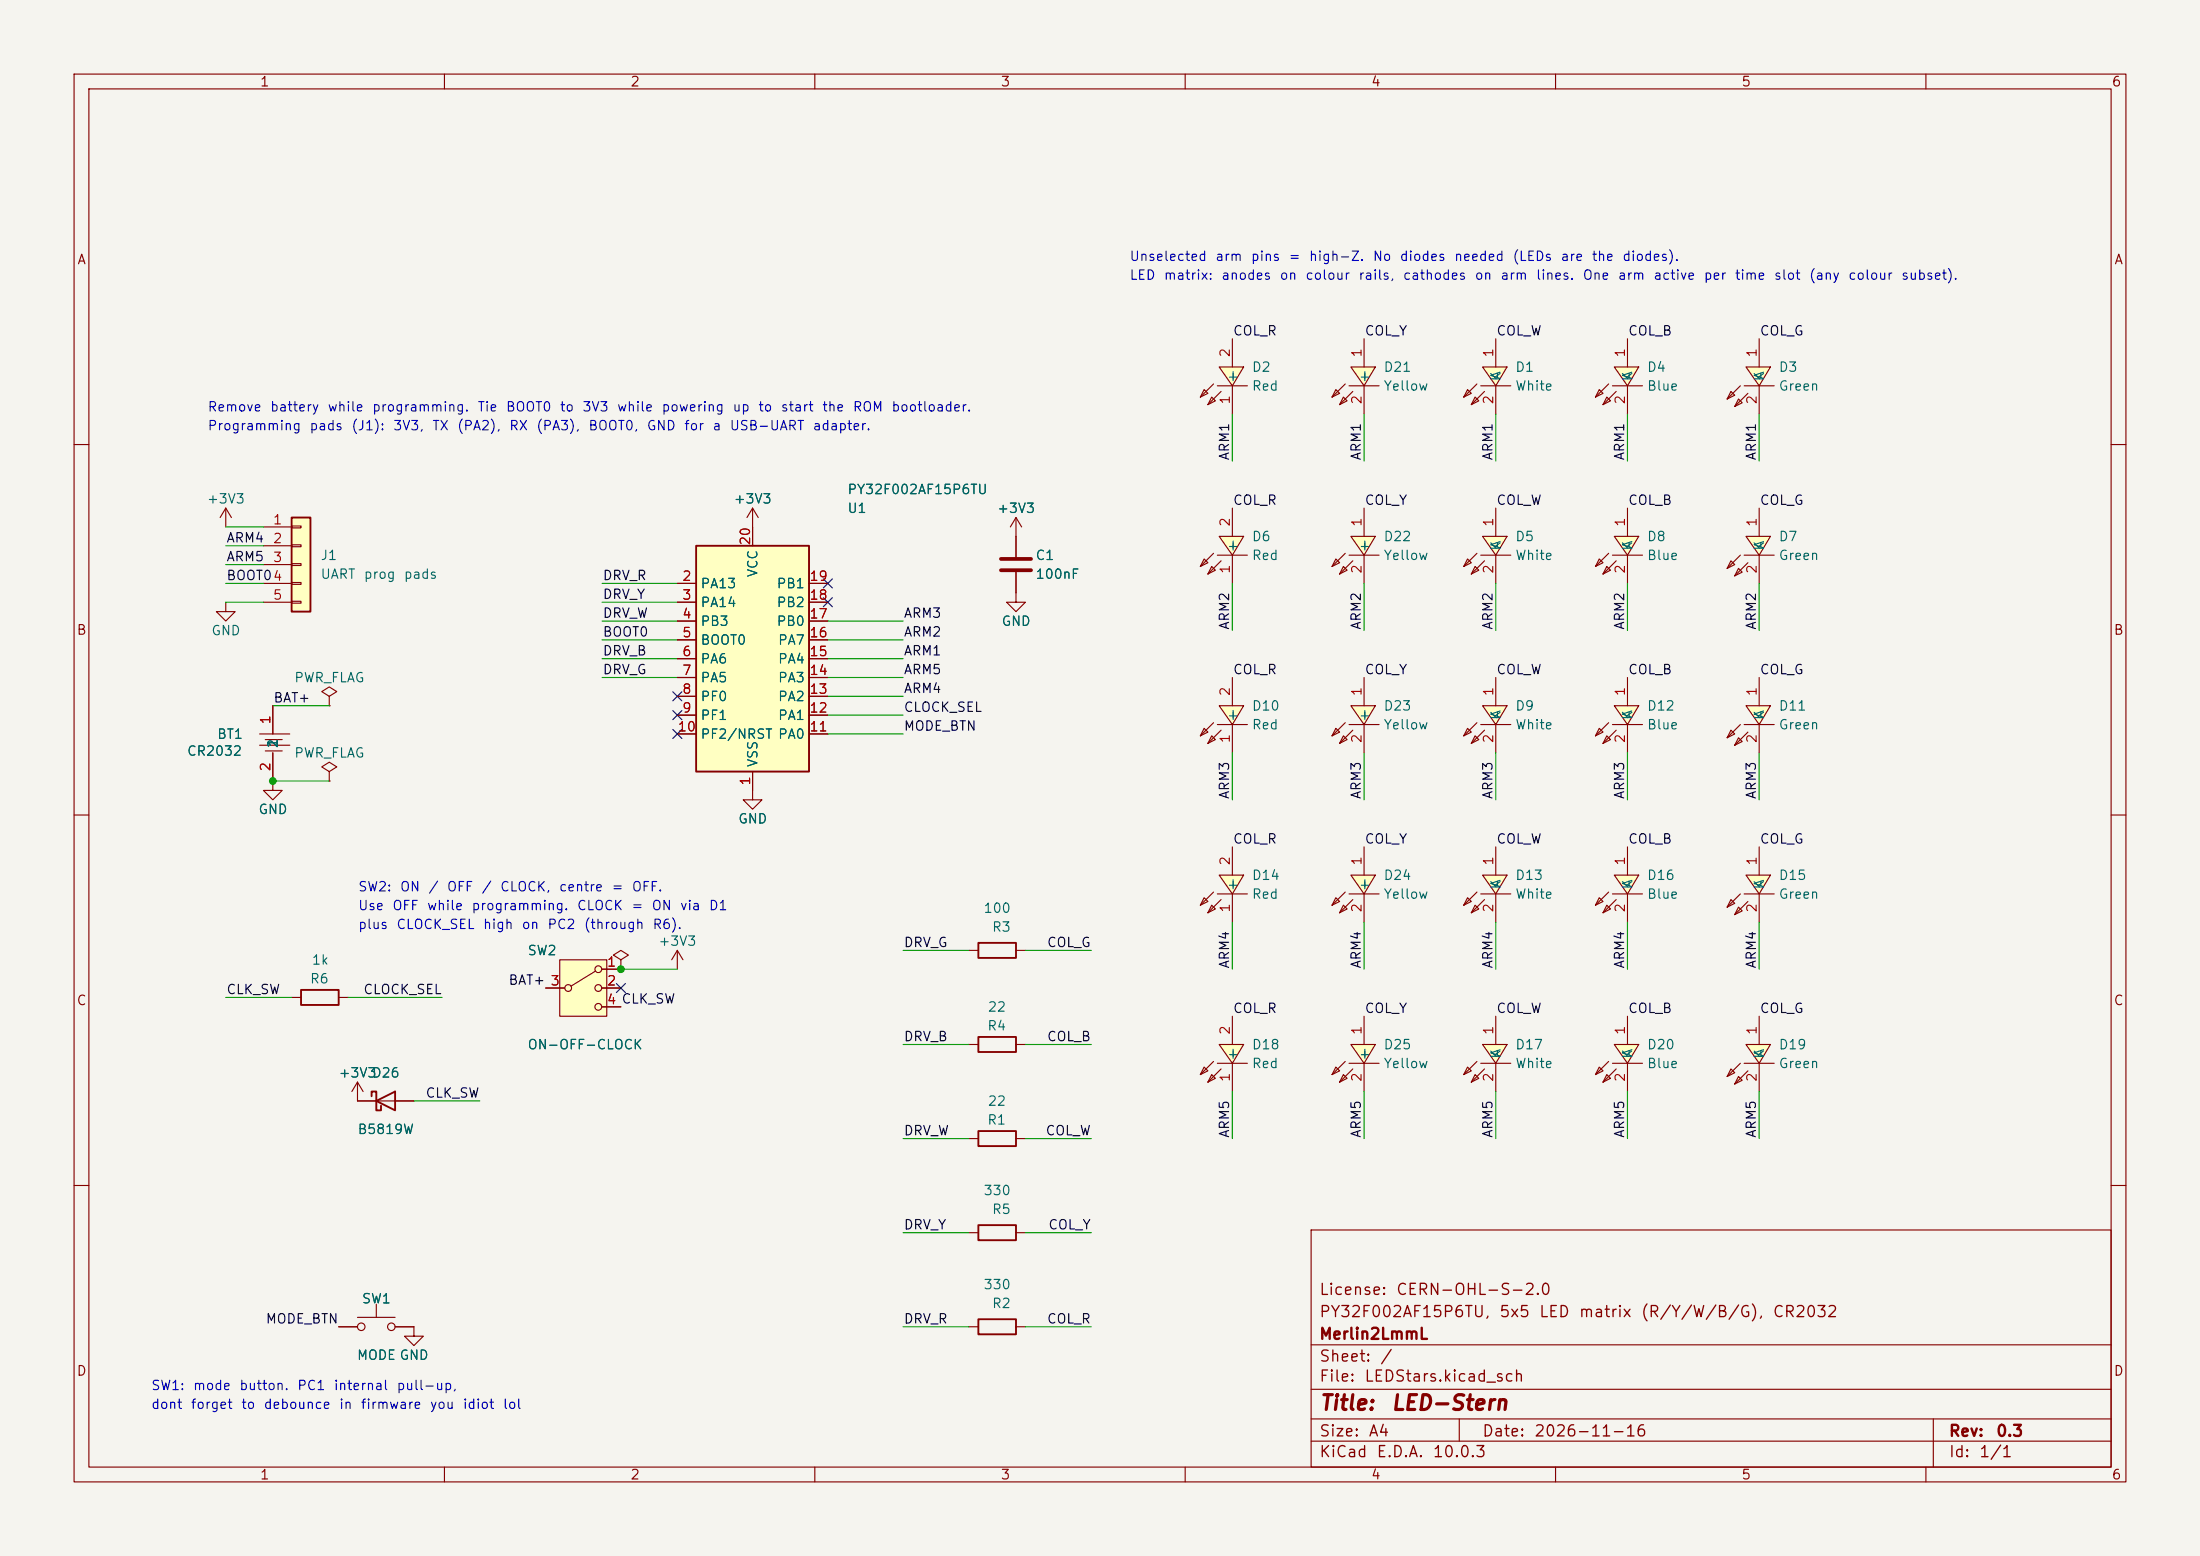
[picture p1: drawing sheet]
<svg xmlns="http://www.w3.org/2000/svg" width="297mm" height="210mm" viewBox="0 0 297 210" stroke-linecap="round" stroke-linejoin="round" font-family="sans-serif">
<path d="M0 0h297v210h-297z" fill="#f5f4ef" stroke="#f5f4ef" stroke-width=".14"/>
<g fill="none" stroke="#840000" stroke-width=".15">
<path d="M10 10h277v190h-277zM12 12h273v186h-273zM60 10v2M110 10v2M160 10v2M210 10v2M260 10v2M10 60h2M285 60h2M10 110h2M285 110h2M48.3 146.1l-.8 1.2"/>
<path d="M48.3 146.1l.7 1.2M48.3 146.1v2.5M10 160h2M177 166h108v32h-108zM285 160h2M60 198v2M110 198v2M160 198v2M177 194.5h108M177 191.5h108M177 187.5h108M177 181.5h108"/>
<path d="M197 191.5v3M210 198v2M260 198v2M261 191.5v6.5"/>
</g>
<g fill="#ffffc2">
<path d="M181.4 145l.5 .5-1 .6z"/>
<path d="M180.3 144l.6 .5-1.1 .5z"/>
<path d="M182.4 141h3.3l-1.6 2.5z"/>
</g>
<g fill="none" stroke="#840000" stroke-width=".15">
<path d="M91.4 128.3l-.7 1.2M91.4 128.3l.8 1.2M91.4 128.3v2.5M184.1 137.2v3.8M180.3 144l.6 .5-1.1 .5zM181.4 145l.5 .5-1 .6zM181.6 143.3l-1.8 1.7M182.1 143.5h4.1M182.4 141h3.3l-1.6 2.5zM182.6 144.3l-1.7 1.8M184.1 143.5v3.8M45.7 179.1h2.6"/>
<path d="M48.3 177.8h5M50.8 176v1.8M53.3 179.1h2.6"/>
<circle cx="48.8" cy="179.1" r=".51"/>
<circle cx="52.8" cy="179.1" r=".51"/>
</g>
<path d="M94 73.7h15.2v30.4h-15.2z" fill="#ffffc2"/>
<path d="M94 73.7h15.2v30.4h-15.2z" fill="none" stroke="#840000" stroke-width=".25"/>
<g fill="none" stroke="#840000" stroke-width=".15">
<path d="M91.4 78.7h2.6M101.6 71.1v2.6M109.2 78.7h2.6M91.4 81.3h2.6M91.4 83.8h2.6M91.4 86.4h2.6M91.4 88.9h2.6M91.4 91.4h2.6M91.4 94h2.6M91.4 96.5h2.6M91.4 99.1h2.6M109.2 81.3h2.6"/>
<path d="M109.2 83.8h2.6M109.2 86.4h2.6M109.2 88.9h2.6M109.2 91.4h2.6M109.2 94h2.6M109.2 96.5h2.6M109.2 99.1h2.6M101.6 104.1v2.6"/>
</g>
<g fill="#ffffc2">
<path d="M234.7 145.3l.5 .5-1 .5z"/>
<path d="M233.7 144.3l.5 .5-1 .5z"/>
<path d="M235.7 141h3.3l-1.5 2.5z"/>
</g>
<path d="M101.6 106.7v1.3h1.3l-1.3 1.2-1.3-1.2h1.3M237.5 137.2v3.8M130.8 141h1.3M137.2 141h1.2M233.7 144.3l.5 .5-1 .5zM234.7 145.3l.5 .5-1 .5zM234.9 143.5l-1.7 1.8M235.5 143.5h4M235.7 141h3.3l-1.5 2.5zM236 144.5l-1.8 1.8M237.5 143.5v3.8" fill="none" stroke="#840000" stroke-width=".15"/>
<path d="M132.1 140h5.1v2h-5.1z" fill="none" stroke="#840000" stroke-width=".25"/>
<g fill="#ffffc2">
<path d="M234.7 122.4l.5 .5-1 .5z"/>
<path d="M233.7 121.4l.5 .5-1 .5z"/>
<path d="M235.7 118.1h3.3l-1.5 2.6z"/>
</g>
<path d="M235.7 118.1h3.3l-1.5 2.6zM237.5 114.3v3.8M233.7 121.4l.5 .5-1 .5zM234.7 122.4l.5 .5-1 .5zM234.9 120.7l-1.7 1.7M235.5 120.7h4M236 121.7l-1.8 1.7M237.5 120.7v3.8" fill="none" stroke="#840000" stroke-width=".15"/>
<g fill="#ffffc2">
<path d="M216.9 122.2l.5 .5-1 .5z"/>
<path d="M215.9 121.2l.5 .5-1 .5z"/>
<path d="M217.9 118.1h3.3l-1.5 2.6z"/>
</g>
<path d="M217.9 118.1h3.3l-1.5 2.6zM219.7 114.3v3.8M215.9 121.2l.5 .5-1 .5zM216.9 122.2l.5 .5-1 .5zM217.2 120.4l-1.8 1.8M217.7 120.7h4M218.2 121.4l-1.8 1.8M219.7 120.7v3.8M130.8 153.7h1.3M137.2 153.7h1.2M130.8 166.4h1.3M137.2 166.4h1.2" fill="none" stroke="#840000" stroke-width=".15"/>
<path d="M132.1 152.7h5.1v2h-5.1zM132.1 165.4h5.1v2h-5.1z" fill="none" stroke="#840000" stroke-width=".25"/>
<g fill="#ffffc2">
<path d="M181.4 122.2l.5 .5-1 .5z"/>
<path d="M180.3 121.2l.6 .5-1.1 .5z"/>
<path d="M182.4 118.1h3.3l-1.6 2.6z"/>
</g>
<path d="M182.4 118.1h3.3l-1.6 2.6zM184.1 114.3v3.8M83.8 129.5l1-.6-1-.6-1 .6 1 .6v1.3M83.8 130.8h.1M180.3 121.2l.6 .5-1.1 .5zM181.4 122.2l.5 .5-1 .5zM181.6 120.4l-1.8 1.8M182.1 120.7h4.1M182.6 121.4l-1.7 1.8M184.1 120.7v3.8M130.8 179.1h1.3M137.2 179.1h1.2" fill="none" stroke="#840000" stroke-width=".15"/>
<path d="M132.1 178.1h5.1v2h-5.1z" fill="none" stroke="#840000" stroke-width=".25"/>
<g fill="#ffffc2">
<path d="M216.9 145l.5 .5-1 .6z"/>
<path d="M215.9 144l.5 .5-1 .5z"/>
<path d="M217.9 141h3.3l-1.5 2.5z"/>
</g>
<path d="M30.5 81.3v1.3h1.2l-1.2 1.2-1.3-1.2h1.3M219.7 137.2v3.8M215.9 144l.5 .5-1 .5zM216.9 145l.5 .5-1 .6zM217.2 143.3l-1.8 1.7M217.7 143.5h4M217.9 141h3.3l-1.5 2.5zM218.2 144.3l-1.8 1.8M219.7 143.5v3.8" fill="none" stroke="#840000" stroke-width=".15"/>
<g fill="#ffffc2">
<path d="M199.1 145l.5 .5-1 .6z"/>
<path d="M198.1 144l.5 .5-1 .5z"/>
<path d="M200.1 141h3.3l-1.5 2.5z"/>
</g>
<g fill="none" stroke="#840000" stroke-width=".15">
<path d="M35.1 99.1h4M35.8 99.8h2.3M36.8 95.3v3.8M44.4 94l1.1-.7-1.1-.6-1 .6 1 .7v1.3M44.4 95.3h.1M35.1 100.6h4M35.8 101.4h2.3M36.8 101.6v5.1h1.3l-1.3 1.3-1.2-1.3h1.2M44.4 104.1l1.1-.6-1.1-.6-1 .6 1 .6v1.3M44.4 105.4h.1M39.4 134.6h1.2M45.7 134.6h1.3"/>
<path d="M201.9 137.2v3.8M48.3 148.6h7.6M198.1 144l.5 .5-1 .5zM199.1 145l.5 .5-1 .6zM199.4 143.3l-1.8 1.7M199.9 143.5h4.1M200.1 141h3.3l-1.5 2.5zM200.4 144.3l-1.8 1.8M201.9 143.5v3.8"/>
</g>
<path d="M40.6 133.6h5.1v2h-5.1zM50.2 148v-.7h.6v2.6h.6v-.7M50.8 148.6l2.5-1.3v2.6z" fill="none" stroke="#840000" stroke-width=".25"/>
<path d="M39.4 69.9h2.5v12.7h-2.5z" fill="#ffffc2"/>
<path d="M39.4 69.9h2.5v12.7h-2.5z" fill="none" stroke="#840000" stroke-width=".25"/>
<g fill="none" stroke="#840000" stroke-width=".15">
<path d="M30.5 68.6l-.8 1.3M30.5 68.6l.7 1.3M30.5 68.6v2.5M35.6 71.1h3.8M35.6 73.7h3.8M35.6 76.2h3.8M35.6 78.7h3.8M39.4 71h1.2v.2h-1.2zM39.4 73.5h1.2v.3h-1.2zM39.4 76.1h1.2v.2h-1.2zM39.4 78.6h1.2v.3h-1.2zM35.6 81.3h3.8"/>
<path d="M39.4 81.2h1.2v.2h-1.2z"/>
</g>
<path d="M75.6 129.5h6.3v7.7h-6.3z" fill="#ffffc2"/>
<g fill="none" stroke="#840000" stroke-width=".15">
<path d="M101.6 68.6l-.8 1.3M101.6 68.6l.8 1.3M101.6 68.6v2.5M73.7 133.4h2.5M75.6 129.5h6.3v7.7h-6.3zM80.4 131.1l-3.3 2M81.3 130.8h2.5M81.3 133.4h2.5M81.3 135.9h2.5"/>
<circle cx="76.7" cy="133.4" r=".46"/>
<circle cx="80.8" cy="135.9" r=".46"/>
<circle cx="80.8" cy="130.8" r=".46"/>
<circle cx="80.8" cy="133.4" r=".46"/>
</g>
<g fill="#ffffc2">
<path d="M163.6 76.5l.5 .5-1 .5z"/>
<path d="M162.6 75.4l.5 .6-1.1 .5z"/>
<path d="M164.6 72.4h3.3l-1.5 2.5z"/>
</g>
<path d="M162.6 75.4l.5 .6-1.1 .5zM163.6 76.5l.5 .5-1 .5zM163.8 74.7l-1.8 1.8M164.3 74.9h4.1M164.6 72.4h3.3l-1.5 2.5zM164.8 75.7l-1.7 1.8M166.4 68.6v3.8M166.4 74.9v3.8" fill="none" stroke="#840000" stroke-width=".15"/>
<g fill="#ffffc2">
<path d="M163.6 53.6l.5 .5-1 .5z"/>
<path d="M162.6 52.6l.5 .5-1.1 .5z"/>
<path d="M164.6 49.5h3.3l-1.5 2.6z"/>
</g>
<path d="M162.6 52.6l.5 .5-1.1 .5zM163.6 53.6l.5 .5-1 .5zM163.8 51.8l-1.8 1.8M164.3 52.1h4.1M164.6 49.5h3.3l-1.5 2.6zM164.8 52.8l-1.7 1.8M166.4 45.7v3.8M166.4 52.1v3.8M137.2 80v1.3h1.2l-1.2 1.3-1.3-1.3h1.3" fill="none" stroke="#840000" stroke-width=".15"/>
<g fill="#ffffc2">
<path d="M234.7 76.7l.5 .5-1 .5z"/>
<path d="M233.7 75.7l.5 .5-1 .5z"/>
<path d="M235.7 72.4h3.3l-1.5 2.5z"/>
</g>
<path d="M233.7 75.7l.5 .5-1 .5zM234.7 76.7l.5 .5-1 .5zM234.9 74.9l-1.7 1.8M235.5 74.9h4M235.7 72.4h3.3l-1.5 2.5zM236 76l-1.8 1.7M237.5 68.6v3.8M237.5 74.9v3.8" fill="none" stroke="#840000" stroke-width=".15"/>
<g fill="#ffffc2">
<path d="M216.9 99.3l.5 .5-1 .5z"/>
<path d="M215.9 98.3l.5 .5-1 .5z"/>
<path d="M217.9 95.3h3.3l-1.5 2.5z"/>
</g>
<path d="M215.9 98.3l.5 .5-1 .5zM216.9 99.3l.5 .5-1 .5zM217.2 97.5l-1.8 1.8M217.7 97.8h4M217.9 95.3h3.3l-1.5 2.5zM218.2 98.6l-1.8 1.7M219.7 91.4v3.9M219.7 97.8v3.8" fill="none" stroke="#840000" stroke-width=".15"/>
<g fill="#ffffc2">
<path d="M216.9 76.5l.5 .5-1 .5z"/>
<path d="M215.9 75.4l.5 .6-1 .5z"/>
<path d="M217.9 72.4h3.3l-1.5 2.5z"/>
</g>
<path d="M215.9 75.4l.5 .6-1 .5zM216.9 76.5l.5 .5-1 .5zM217.2 74.7l-1.8 1.8M217.7 74.9h4M217.9 72.4h3.3l-1.5 2.5zM218.2 75.7l-1.8 1.8M219.7 68.6v3.8M219.7 74.9v3.8" fill="none" stroke="#840000" stroke-width=".15"/>
<g fill="#ffffc2">
<path d="M163.6 122.2l.5 .5-1 .5z"/>
<path d="M162.6 121.2l.5 .5-1.1 .5z"/>
<path d="M164.6 118.1h3.3l-1.5 2.6z"/>
</g>
<path d="M164.6 118.1h3.3l-1.5 2.6zM166.4 114.3v3.8M162.6 121.2l.5 .5-1.1 .5zM163.6 122.2l.5 .5-1 .5zM163.8 120.4l-1.8 1.8M164.3 120.7h4.1M164.8 121.4l-1.7 1.8M166.4 120.7v3.8" fill="none" stroke="#840000" stroke-width=".15"/>
<g fill="#ffffc2">
<path d="M163.6 145l.5 .5-1 .6z"/>
<path d="M162.6 144l.5 .5-1.1 .5z"/>
<path d="M164.6 141h3.3l-1.5 2.5z"/>
</g>
<path d="M166.4 137.2v3.8M162.6 144l.5 .5-1.1 .5zM163.6 145l.5 .5-1 .6zM163.8 143.3l-1.8 1.7M164.3 143.5h4.1M164.6 141h3.3l-1.5 2.5zM164.8 144.3l-1.7 1.8M166.4 143.5v3.8" fill="none" stroke="#840000" stroke-width=".15"/>
<g fill="#ffffc2">
<path d="M234.7 99.6l.5 .5-1 .5z"/>
<path d="M233.7 98.6l.5 .5-1 .5z"/>
<path d="M235.7 95.3h3.3l-1.5 2.5z"/>
</g>
<path d="M233.7 98.6l.5 .5-1 .5zM234.7 99.6l.5 .5-1 .5zM234.9 97.8l-1.7 1.8M235.5 97.8h4M235.7 95.3h3.3l-1.5 2.5zM236 98.8l-1.8 1.8M237.5 91.4v3.9M237.5 97.8v3.8" fill="none" stroke="#840000" stroke-width=".15"/>
<g fill="#ffffc2">
<path d="M181.4 53.6l.5 .5-1 .5z"/>
<path d="M180.3 52.6l.6 .5-1.1 .5z"/>
<path d="M182.4 49.5h3.3l-1.6 2.6z"/>
</g>
<path d="M180.3 52.6l.6 .5-1.1 .5zM181.4 53.6l.5 .5-1 .5zM181.6 51.8l-1.8 1.8M182.1 52.1h4.1M182.4 49.5h3.3l-1.6 2.6zM182.6 52.8l-1.7 1.8M184.1 45.7v3.8M184.1 52.1v3.8" fill="none" stroke="#840000" stroke-width=".15"/>
<g fill="#ffffc2">
<path d="M181.4 76.5l.5 .5-1 .5z"/>
<path d="M180.3 75.4l.6 .6-1.1 .5z"/>
<path d="M182.4 72.4h3.3l-1.6 2.5z"/>
</g>
<path d="M180.3 75.4l.6 .6-1.1 .5zM181.4 76.5l.5 .5-1 .5zM181.6 74.7l-1.8 1.8M182.1 74.9h4.1M182.4 72.4h3.3l-1.6 2.5zM182.6 75.7l-1.7 1.8M184.1 68.6v3.8M184.1 74.9v3.8" fill="none" stroke="#840000" stroke-width=".15"/>
<g fill="#ffffc2">
<path d="M163.6 99.3l.5 .5-1 .5z"/>
<path d="M162.6 98.3l.5 .5-1.1 .5z"/>
<path d="M164.6 95.3h3.3l-1.5 2.5z"/>
</g>
<path d="M162.6 98.3l.5 .5-1.1 .5zM163.6 99.3l.5 .5-1 .5zM163.8 97.5l-1.8 1.8M164.3 97.8h4.1M164.6 95.3h3.3l-1.5 2.5zM164.8 98.6l-1.7 1.7M166.4 91.4v3.9M166.4 97.8v3.8" fill="none" stroke="#840000" stroke-width=".15"/>
<g fill="#ffffc2">
<path d="M181.4 99.3l.5 .5-1 .5z"/>
<path d="M180.3 98.3l.6 .5-1.1 .5z"/>
<path d="M182.4 95.3h3.3l-1.6 2.5z"/>
</g>
<path d="M137.2 72.4v2.8M137.2 77.2v2.8M180.3 98.3l.6 .5-1.1 .5zM181.4 99.3l.5 .5-1 .5zM181.6 97.5l-1.8 1.8M182.1 97.8h4.1M182.4 95.3h3.3l-1.6 2.5zM182.6 98.6l-1.7 1.7M184.1 91.4v3.9M184.1 97.8v3.8" fill="none" stroke="#840000" stroke-width=".15"/>
<path d="M135.1 75.4h4.1M135.1 77h4.1" fill="none" stroke="#840000" stroke-width=".51"/>
<g fill="#ffffc2">
<path d="M199.1 53.6l.5 .5-1 .5z"/>
<path d="M198.1 52.6l.5 .5-1 .5z"/>
<path d="M200.1 49.5h3.3l-1.5 2.6z"/>
</g>
<path d="M198.1 52.6l.5 .5-1 .5zM199.1 53.6l.5 .5-1 .5zM199.4 51.8l-1.8 1.8M199.9 52.1h4.1M200.1 49.5h3.3l-1.5 2.6zM200.4 52.8l-1.8 1.8M201.9 45.7v3.8M201.9 52.1v3.8M130.8 128.3h1.3M137.2 128.3h1.2" fill="none" stroke="#840000" stroke-width=".15"/>
<path d="M132.1 127.3h5.1v2h-5.1z" fill="none" stroke="#840000" stroke-width=".25"/>
<g fill="#ffffc2">
<path d="M199.1 122.2l.5 .5-1 .5z"/>
<path d="M198.1 121.2l.5 .5-1 .5z"/>
<path d="M200.1 118.1h3.3l-1.5 2.6z"/>
</g>
<path d="M200.1 118.1h3.3l-1.5 2.6zM201.9 114.3v3.8M198.1 121.2l.5 .5-1 .5zM199.1 122.2l.5 .5-1 .5zM199.4 120.4l-1.8 1.8M199.9 120.7h4.1M200.4 121.4l-1.8 1.8M201.9 120.7v3.8" fill="none" stroke="#840000" stroke-width=".15"/>
<g fill="#ffffc2">
<path d="M199.1 76.5l.5 .5-1 .5z"/>
<path d="M198.1 75.4l.5 .6-1 .5z"/>
<path d="M200.1 72.4h3.3l-1.5 2.5z"/>
</g>
<path d="M198.1 75.4l.5 .6-1 .5zM199.1 76.5l.5 .5-1 .5zM199.4 74.7l-1.8 1.8M199.9 74.9h4.1M200.1 72.4h3.3l-1.5 2.5zM200.4 75.7l-1.8 1.8M201.9 68.6v3.8M201.9 74.9v3.8" fill="none" stroke="#840000" stroke-width=".15"/>
<g fill="#ffffc2">
<path d="M234.7 53.9l.5 .5-1 .5z"/>
<path d="M233.7 52.8l.5 .5-1 .6z"/>
<path d="M235.7 49.5h3.3l-1.5 2.6z"/>
</g>
<path d="M233.7 52.8l.5 .5-1 .6zM234.7 53.9l.5 .5-1 .5zM234.9 52.1l-1.7 1.8M235.5 52.1h4M235.7 49.5h3.3l-1.5 2.6zM236 53.1l-1.8 1.8M237.5 45.7v3.8M237.5 52.1v3.8" fill="none" stroke="#840000" stroke-width=".15"/>
<g fill="#ffffc2">
<path d="M216.9 53.6l.5 .5-1 .5z"/>
<path d="M215.9 52.6l.5 .5-1 .5z"/>
<path d="M217.9 49.5h3.3l-1.5 2.6z"/>
</g>
<path d="M215.9 52.6l.5 .5-1 .5zM216.9 53.6l.5 .5-1 .5zM217.2 51.8l-1.8 1.8M217.7 52.1h4M217.9 49.5h3.3l-1.5 2.6zM218.2 52.8l-1.8 1.8M219.7 45.7v3.8M219.7 52.1v3.8M137.2 69.9l-.8 1.2M137.2 69.9l.7 1.2M137.2 69.9v2.5" fill="none" stroke="#840000" stroke-width=".15"/>
<g fill="#ffffc2">
<path d="M199.1 99.3l.5 .5-1 .5z"/>
<path d="M198.1 98.3l.5 .5-1 .5z"/>
<path d="M200.1 95.3h3.3l-1.5 2.5z"/>
</g>
<g fill="none" stroke="#840000" stroke-width=".15">
<path d="M91.4 78.7h2.6M101.6 71.1v2.6M109.2 78.7h2.6M137.2 72.4v2.8M137.2 77.2v2.8M36.8 95.3v3.8M91.4 81.3h2.6M91.4 83.8h2.6M91.4 86.4h2.6M91.4 88.9h2.6M91.4 91.4h2.6M91.4 94h2.6"/>
<path d="M91.4 96.5h2.6M91.4 99.1h2.6M109.2 81.3h2.6M109.2 83.8h2.6M109.2 86.4h2.6M109.2 88.9h2.6M109.2 91.4h2.6M109.2 94h2.6M109.2 96.5h2.6M109.2 99.1h2.6M198.1 98.3l.5 .5-1 .5zM199.1 99.3l.5 .5-1 .5z"/>
<path d="M199.4 97.5l-1.8 1.8M199.9 97.8h4.1M200.1 95.3h3.3l-1.5 2.5zM200.4 98.6l-1.8 1.7M201.9 91.4v3.9M201.9 97.8v3.8M36.8 101.6v3.8M101.6 104.1v2.6M73.7 133.4h2.5M81.3 130.8h2.5M81.3 133.4h2.5M81.3 135.9h2.5"/>
<path d="M83.8 130.8h.1M48.3 148.6h2.5M53.3 148.6h2.6M45.7 179.1h2.6M53.3 179.1h2.6v1.2h1.2l-1.2 1.3-1.3-1.3h1.3"/>
</g>
<g fill="none" stroke="#009600" stroke-width=".15">
<path d="M166.4 55.9v6.3M184.1 55.9v6.3M201.9 55.9v6.3M219.7 55.9v6.3M237.5 55.9v6.3M30.5 78.7h5.1M30.5 76.2h5.1M30.5 73.7h5.1M30.5 71.1h5.1M81.3 78.7h10.1M166.4 78.7v6.4M184.1 78.7v6.4"/>
<path d="M201.9 78.7v6.4M219.7 78.7v6.4M237.5 78.7v6.4M30.5 81.3h5.1M36.8 95.3h7.6M81.3 91.4h10.1M81.3 88.9h10.1M81.3 83.8h10.1M81.3 81.3h10.1M81.3 86.4h10.1M111.8 99.1h10.1M111.8 96.5h10.1"/>
<path d="M111.8 94h10.1M111.8 91.4h10.1M111.8 88.9h10.1M111.8 83.8h10.1M111.8 86.4h10.1M36.8 105.4h7.6M166.4 101.6v6.4M184.1 101.6v6.4M201.9 101.6v6.4M219.7 101.6v6.4M237.5 101.6v6.4M30.5 134.6h8.9"/>
<path d="M47 134.6h12.7M83.8 130.8h7.6M121.9 128.3h8.9M138.4 128.3h8.9M166.4 124.5v6.3M184.1 124.5v6.3M201.9 124.5v6.3M219.7 124.5v6.3M237.5 124.5v6.3M55.9 148.6h8.9M121.9 153.7h8.9M121.9 141h8.9"/>
<path d="M138.4 153.7h8.9M138.4 141h8.9M166.4 147.3v6.4M184.1 147.3v6.4M201.9 147.3v6.4M219.7 147.3v6.4M237.5 147.3v6.4M121.9 179.1h8.9M121.9 166.4h8.9M138.4 179.1h8.9M138.4 166.4h8.9"/>
</g>
<path d="M111.2 78.1l1.2 1.2M112.4 78.1l-1.2 1.2M90.8 98.5l1.2 1.2M90.8 95.9l1.2 1.2M90.8 93.4l1.2 1.2M92 98.5l-1.2 1.2M92 95.9l-1.2 1.2M92 93.4l-1.2 1.2M111.2 80.7l1.2 1.2M112.4 80.7l-1.2 1.2M83.2 132.7l1.2 1.3M84.4 132.7l-1.2 1.3" fill="none" stroke="#000084" stroke-width=".15"/>
<g fill="#009600" stroke="#009600" stroke-width=".14">
<circle cx="36.8" cy="105.4" r=".46"/>
<circle cx="83.8" cy="130.8" r=".46"/>
</g>
<g font-size="2" fill="#840000">
<text x="178" y="190.8">Title:</text>
<text x="187.7" y="190.8">LED-Stern</text>
</g>
<g font-size="1.5" fill="#840000">
<text x="178" y="178.2">PY32F002AF15P6TU,</text>
<text x="178" y="175.2">License:</text>
<text x="188.4" y="175.2">CERN-OHL-S-2.0</text>
<text x="202.3" y="178.2">5x5</text>
<text x="207.7" y="178.2">LED</text>
<text x="213" y="178.2">matrix</text>
<text x="221.4" y="178.2">(R/Y/W/B/G),</text>
<text x="239.2" y="178.2">CR2032</text>
<text x="178" y="184.2">Sheet:</text>
<text x="178" y="181.2">Merlin2LmmL</text>
<text x="186.2" y="184.2">/</text>
<text x="178" y="186.9">File:</text>
<text x="184.1" y="186.9">LEDStars.kicad_sch</text>
<text x="178" y="197.1">KiCad</text>
<text x="178" y="194.3">Size:</text>
<text x="184.7" y="194.3">A4</text>
<text x="185.7" y="197.1">E.D.A.</text>
<text x="193.3" y="197.1">10.0.3</text>
<text x="200" y="194.3">Date:</text>
<text x="207" y="194.3">2026-11-16</text>
<text x="263" y="194.3">Rev:</text>
<text x="263" y="197.1">Id:</text>
<text x="267.1" y="197.1">1/1</text>
<text x="269.4" y="194.3">0.3</text>
</g>
<g font-size="1.3" fill="#840000">
<text x="35" y="12">1</text>
<text x="85" y="12">2</text>
<text x="135" y="12">3</text>
<text x="185" y="12">4</text>
<text x="235" y="12">5</text>
<text x="285" y="12">6</text>
<text x="10.3" y="36">A</text>
<text x="285.3" y="36">A</text>
<text x="10.3" y="86">B</text>
<text x="285.3" y="86">B</text>
<text x="10.3" y="136">C</text>
<text x="285.3" y="136">C</text>
<text x="10.3" y="186">D</text>
<text x="285.3" y="186">D</text>
<text x="35" y="200">1</text>
<text x="85" y="200">2</text>
<text x="135" y="200">3</text>
<text x="185" y="200">4</text>
<text x="235" y="200">5</text>
<text x="285" y="200">6</text>
</g>
<g font-size="1.3" fill="#0000c2">
<text x="152.4" y="35.5">Unselected</text>
<text x="164" y="35.5">arm</text>
<text x="168.8" y="35.5">pins</text>
<text x="173.9" y="35.5">=</text>
<text x="176.6" y="35.5">high-Z.</text>
<text x="185.2" y="35.5">No</text>
<text x="188.9" y="35.5">diodes</text>
<text x="196.2" y="35.5">needed</text>
<text x="204.1" y="35.5">(LEDs</text>
<text x="210.6" y="35.5">are</text>
<text x="214.8" y="35.5">the</text>
<text x="218.9" y="35.5">diodes).</text>
<text x="152.4" y="38.1">LED</text>
<text x="157" y="38.1">matrix:</text>
<text x="164.8" y="38.1">anodes</text>
<text x="172.7" y="38.1">on</text>
<text x="176.1" y="38.1">colour</text>
<text x="183.3" y="38.1">rails,</text>
<text x="189.3" y="38.1">cathodes</text>
<text x="199" y="38.1">on</text>
<text x="202.5" y="38.1">arm</text>
<text x="207.3" y="38.1">lines.</text>
<text x="213.6" y="38.1">One</text>
<text x="218.3" y="38.1">arm</text>
<text x="223.1" y="38.1">active</text>
<text x="229.9" y="38.1">per</text>
<text x="234.1" y="38.1">time</text>
<text x="239.4" y="38.1">slot</text>
<text x="244.1" y="38.1">(any</text>
<text x="249.4" y="38.1">colour</text>
<text x="256.6" y="38.1">subset).</text>
<text x="27.9" y="58.4">Programming</text>
<text x="27.9" y="55.9">Remove</text>
<text x="36.4" y="55.9">battery</text>
<text x="41.7" y="58.4">pads</text>
<text x="44.1" y="55.9">while</text>
<text x="47.3" y="58.4">(J1):</text>
<text x="50.1" y="55.9">programming.</text>
<text x="53" y="58.4">3V3,</text>
<text x="58.3" y="58.4">TX</text>
<text x="61.6" y="58.4">(PA2),</text>
<text x="64.4" y="55.9">Tie</text>
<text x="68.2" y="55.9">BOOT0</text>
<text x="68.6" y="58.4">RX</text>
<text x="72.3" y="58.4">(PA3),</text>
<text x="75.5" y="55.9">to</text>
<text x="78.5" y="55.9">3V3</text>
<text x="79.3" y="58.4">BOOT0,</text>
<text x="83.2" y="55.9">while</text>
<text x="87.2" y="58.4">GND</text>
<text x="89.2" y="55.9">powering</text>
<text x="92.3" y="58.4">for</text>
<text x="96.1" y="58.4">a</text>
<text x="98.4" y="58.4">USB-UART</text>
<text x="98.8" y="55.9">up</text>
<text x="102.3" y="55.9">to</text>
<text x="105.3" y="55.9">start</text>
<text x="109.6" y="58.4">adapter.</text>
<text x="110.9" y="55.9">the</text>
<text x="115" y="55.9">ROM</text>
<text x="120.2" y="55.9">bootloader.</text>
<text x="48.3" y="120.6">SW2:</text>
<text x="48.3" y="125.7">plus</text>
<text x="48.3" y="123.2">Use</text>
<text x="52.9" y="123.2">OFF</text>
<text x="53.4" y="125.7">CLOCK_SEL</text>
<text x="53.9" y="120.6">ON</text>
<text x="57.6" y="123.2">while</text>
<text x="57.7" y="120.6">/</text>
<text x="60.2" y="120.6">OFF</text>
<text x="63.6" y="123.2">programming.</text>
<text x="64.9" y="120.6">/</text>
<text x="65.1" y="125.7">high</text>
<text x="67.4" y="120.6">CLOCK,</text>
<text x="70.3" y="125.7">on</text>
<text x="73.8" y="125.7">PC2</text>
<text x="75.4" y="120.6">centre</text>
<text x="77.8" y="123.2">CLOCK</text>
<text x="78.7" y="125.7">(through</text>
<text x="82.5" y="120.6">=</text>
<text x="85.1" y="123.2">=</text>
<text x="85.2" y="120.6">OFF.</text>
<text x="87.9" y="123.2">ON</text>
<text x="88" y="125.7">R6).</text>
<text x="91.7" y="123.2">via</text>
<text x="95.6" y="123.2">D1</text>
<text x="20.3" y="187.9">SW1:</text>
<text x="20.3" y="190.5">dont</text>
<text x="25.7" y="190.5">forget</text>
<text x="26" y="187.9">mode</text>
<text x="32.2" y="187.9">button.</text>
<text x="32.5" y="190.5">to</text>
<text x="35.5" y="190.5">debounce</text>
<text x="40" y="187.9">PC1</text>
<text x="45" y="187.9">internal</text>
<text x="45.7" y="190.5">in</text>
<text x="48.6" y="190.5">firmware</text>
<text x="53.4" y="187.9">pull-up,</text>
<text x="57.9" y="190.5">you</text>
<text x="62.4" y="190.5">idiot</text>
<text x="67.8" y="190.5">lol</text>
</g>
<g font-size="1.3" fill="#0f0f0f">
<text x="166.4" y="45.6">COL_R</text>
<text x="184.1" y="45.6">COL_Y</text>
<text x="201.9" y="45.6">COL_W</text>
<text x="219.7" y="45.6">COL_B</text>
<text x="237.5" y="45.6">COL_G</text>
<text x="166.2" y="62.2" transform="rotate(-90 166.2 62.2)">ARM1</text>
<text x="184" y="62.2" transform="rotate(-90 184 62.2)">ARM1</text>
<text x="201.8" y="62.2" transform="rotate(-90 201.8 62.2)">ARM1</text>
<text x="219.6" y="62.2" transform="rotate(-90 219.6 62.2)">ARM1</text>
<text x="237.4" y="62.2" transform="rotate(-90 237.4 62.2)">ARM1</text>
<text x="166.4" y="68.5">COL_R</text>
<text x="184.1" y="68.5">COL_Y</text>
<text x="201.9" y="68.5">COL_W</text>
<text x="219.7" y="68.5">COL_B</text>
<text x="237.5" y="68.5">COL_G</text>
<text x="30.5" y="76.1">ARM5</text>
<text x="30.5" y="73.5">ARM4</text>
<text x="30.5" y="78.6">BOOT04</text>
<text x="81.3" y="83.7">DRV_W</text>
<text x="81.3" y="81.2">DRV_Y</text>
<text x="81.3" y="78.6">DRV_R</text>
<text x="121.9" y="83.7">ARM3</text>
<text x="81.3" y="88.8">DRV_B</text>
<text x="81.3" y="86.2">BOOT0</text>
<text x="121.9" y="88.8">ARM1</text>
<text x="121.9" y="86.2">ARM2</text>
<text x="166.2" y="85.1" transform="rotate(-90 166.2 85.1)">ARM2</text>
<text x="184" y="85.1" transform="rotate(-90 184 85.1)">ARM2</text>
<text x="201.8" y="85.1" transform="rotate(-90 201.8 85.1)">ARM2</text>
<text x="219.6" y="85.1" transform="rotate(-90 219.6 85.1)">ARM2</text>
<text x="237.4" y="85.1" transform="rotate(-90 237.4 85.1)">ARM2</text>
<text x="36.8" y="95.1">BAT+</text>
<text x="81.3" y="91.3">DRV_G</text>
<text x="121.9" y="93.9">ARM4</text>
<text x="121.9" y="91.3">ARM5</text>
<text x="166.4" y="91.3">COL_R</text>
<text x="184.1" y="91.3">COL_Y</text>
<text x="201.9" y="91.3">COL_W</text>
<text x="219.7" y="91.3">COL_B</text>
<text x="237.5" y="91.3">COL_G</text>
<text x="121.9" y="98.9">MODE_BTN</text>
<text x="121.9" y="96.4">CLOCK_SEL</text>
<text x="166.2" y="108" transform="rotate(-90 166.2 108)">ARM3</text>
<text x="184" y="108" transform="rotate(-90 184 108)">ARM3</text>
<text x="201.8" y="108" transform="rotate(-90 201.8 108)">ARM3</text>
<text x="219.6" y="108" transform="rotate(-90 219.6 108)">ARM3</text>
<text x="237.4" y="108" transform="rotate(-90 237.4 108)">ARM3</text>
<text x="166.4" y="114.2">COL_R</text>
<text x="184.1" y="114.2">COL_Y</text>
<text x="201.9" y="114.2">COL_W</text>
<text x="219.7" y="114.2">COL_B</text>
<text x="237.5" y="114.2">COL_G</text>
<text x="121.9" y="128.1">DRV_G</text>
<text x="141.3" y="128.1">COL_G</text>
<text x="166.2" y="130.8" transform="rotate(-90 166.2 130.8)">ARM4</text>
<text x="184" y="130.8" transform="rotate(-90 184 130.8)">ARM4</text>
<text x="201.8" y="130.8" transform="rotate(-90 201.8 130.8)">ARM4</text>
<text x="219.6" y="130.8" transform="rotate(-90 219.6 130.8)">ARM4</text>
<text x="237.4" y="130.8" transform="rotate(-90 237.4 130.8)">ARM4</text>
<text x="30.5" y="134.5">CLK_SW</text>
<text x="49" y="134.5">CLOCK_SEL</text>
<text x="68.6" y="133.2">BAT+ 3</text>
<text x="166.4" y="137">COL_R</text>
<text x="184.1" y="137">COL_Y</text>
<text x="201.9" y="137">COL_W</text>
<text x="219.7" y="137">COL_B</text>
<text x="237.5" y="137">COL_G</text>
<text x="121.9" y="140.8">DRV_B</text>
<text x="141.3" y="140.8">COL_B</text>
<text x="57.4" y="148.5">CLK_SW</text>
<text x="121.9" y="153.5">DRV_W</text>
<text x="141.1" y="153.5">COL_W</text>
<text x="166.2" y="153.7" transform="rotate(-90 166.2 153.7)">ARM5</text>
<text x="184" y="153.7" transform="rotate(-90 184 153.7)">ARM5</text>
<text x="201.8" y="153.7" transform="rotate(-90 201.8 153.7)">ARM5</text>
<text x="219.6" y="153.7" transform="rotate(-90 219.6 153.7)">ARM5</text>
<text x="237.4" y="153.7" transform="rotate(-90 237.4 153.7)">ARM5</text>
<text x="121.9" y="166.2">DRV_Y</text>
<text x="141.4" y="166.2">COL_Y</text>
<text x="35.8" y="178.9">MODE_BTN</text>
<text x="121.9" y="178.9">DRV_R</text>
<text x="141.3" y="178.9">COL_R</text>
</g>
<g font-size="1.3" fill="#a90000">
<text x="166.3" y="48.3" transform="rotate(-90 166.3 48.3)">2</text>
<text x="184.1" y="48.3" transform="rotate(-90 184.1 48.3)">1</text>
<text x="201.9" y="48.3" transform="rotate(-90 201.9 48.3)">1</text>
<text x="219.7" y="48.3" transform="rotate(-90 219.7 48.3)">1</text>
<text x="237.5" y="48.3" transform="rotate(-90 237.5 48.3)">1</text>
<text x="166.3" y="54.7" transform="rotate(-90 166.3 54.7)">1</text>
<text x="184.1" y="54.7" transform="rotate(-90 184.1 54.7)">2</text>
<text x="201.9" y="54.7" transform="rotate(-90 201.9 54.7)">2</text>
<text x="219.7" y="54.7" transform="rotate(-90 219.7 54.7)">2</text>
<text x="237.5" y="54.7" transform="rotate(-90 237.5 54.7)">2</text>
<text x="36.8" y="71.1">1</text>
<text x="166.3" y="71.2" transform="rotate(-90 166.3 71.2)">2</text>
<text x="184.1" y="71.2" transform="rotate(-90 184.1 71.2)">1</text>
<text x="201.9" y="71.2" transform="rotate(-90 201.9 71.2)">1</text>
<text x="219.7" y="71.2" transform="rotate(-90 219.7 71.2)">1</text>
<text x="237.5" y="71.2" transform="rotate(-90 237.5 71.2)">1</text>
<text x="36.8" y="73.6">2</text>
<text x="36.8" y="76.2">3</text>
<text x="101.6" y="73.7" transform="rotate(-90 101.6 73.7)">20</text>
<text x="166.3" y="77.5" transform="rotate(-90 166.3 77.5)">1</text>
<text x="184.1" y="77.5" transform="rotate(-90 184.1 77.5)">2</text>
<text x="201.9" y="77.5" transform="rotate(-90 201.9 77.5)">2</text>
<text x="219.7" y="77.5" transform="rotate(-90 219.7 77.5)">2</text>
<text x="237.5" y="77.5" transform="rotate(-90 237.5 77.5)">2</text>
<text x="36.8" y="81.3">5</text>
<text x="92" y="78.7">2</text>
<text x="92" y="81.3">3</text>
<text x="92" y="83.8">4</text>
<text x="109.2" y="83.8">17</text>
<text x="109.2" y="81.3">18</text>
<text x="109.2" y="78.7">19</text>
<text x="92" y="86.3">5</text>
<text x="92" y="88.9">6</text>
<text x="109.2" y="88.9">15</text>
<text x="109.2" y="86.3">16</text>
<text x="92" y="91.4">7</text>
<text x="92" y="94">8</text>
<text x="109.2" y="94">13</text>
<text x="109.2" y="91.4">14</text>
<text x="166.3" y="94.1" transform="rotate(-90 166.3 94.1)">2</text>
<text x="184.1" y="94.1" transform="rotate(-90 184.1 94.1)">1</text>
<text x="201.9" y="94.1" transform="rotate(-90 201.9 94.1)">1</text>
<text x="219.7" y="94.1" transform="rotate(-90 219.7 94.1)">1</text>
<text x="237.5" y="94.1" transform="rotate(-90 237.5 94.1)">1</text>
<text x="36.8" y="97.9" transform="rotate(-90 36.8 97.9)">1</text>
<text x="91.4" y="99">10</text>
<text x="92" y="96.5">9</text>
<text x="109.2" y="99">11</text>
<text x="109.2" y="96.5">12</text>
<text x="166.3" y="100.4" transform="rotate(-90 166.3 100.4)">1</text>
<text x="184.1" y="100.4" transform="rotate(-90 184.1 100.4)">2</text>
<text x="201.9" y="100.4" transform="rotate(-90 201.9 100.4)">2</text>
<text x="219.7" y="100.4" transform="rotate(-90 219.7 100.4)">2</text>
<text x="237.5" y="100.4" transform="rotate(-90 237.5 100.4)">2</text>
<text x="36.8" y="104.2" transform="rotate(-90 36.8 104.2)">2</text>
<text x="101.6" y="106.1" transform="rotate(-90 101.6 106.1)">1</text>
<text x="166.3" y="116.9" transform="rotate(-90 166.3 116.9)">2</text>
<text x="184.1" y="116.9" transform="rotate(-90 184.1 116.9)">1</text>
<text x="201.9" y="116.9" transform="rotate(-90 201.9 116.9)">1</text>
<text x="219.7" y="116.9" transform="rotate(-90 219.7 116.9)">1</text>
<text x="237.5" y="116.9" transform="rotate(-90 237.5 116.9)">1</text>
<text x="166.3" y="123.3" transform="rotate(-90 166.3 123.3)">1</text>
<text x="184.1" y="123.3" transform="rotate(-90 184.1 123.3)">2</text>
<text x="201.9" y="123.3" transform="rotate(-90 201.9 123.3)">2</text>
<text x="219.7" y="123.3" transform="rotate(-90 219.7 123.3)">2</text>
<text x="237.5" y="123.3" transform="rotate(-90 237.5 123.3)">2</text>
<text x="81.8" y="130.8">1</text>
<text x="74.2" y="133.3">3</text>
<text x="81.8" y="133.3">2</text>
<text x="81.8" y="135.9">4 CLK_SW</text>
<text x="81.8" y="135.9">4</text>
<text x="166.3" y="139.8" transform="rotate(-90 166.3 139.8)">2</text>
<text x="184.1" y="139.8" transform="rotate(-90 184.1 139.8)">1</text>
<text x="201.9" y="139.8" transform="rotate(-90 201.9 139.8)">1</text>
<text x="219.7" y="139.8" transform="rotate(-90 219.7 139.8)">1</text>
<text x="237.5" y="139.8" transform="rotate(-90 237.5 139.8)">1</text>
<text x="166.3" y="146.1" transform="rotate(-90 166.3 146.1)">1</text>
<text x="184.1" y="146.1" transform="rotate(-90 184.1 146.1)">2</text>
<text x="201.9" y="146.1" transform="rotate(-90 201.9 146.1)">2</text>
<text x="219.7" y="146.1" transform="rotate(-90 219.7 146.1)">2</text>
<text x="237.5" y="146.1" transform="rotate(-90 237.5 146.1)">2</text>
</g>
<g font-size="1.3" fill="#006464">
<text x="167.3" y="51.8" transform="rotate(-90 167.3 51.8)">+</text>
<text x="167.3" y="51.6" transform="rotate(-90 167.3 51.6)">-</text>
<text x="168.9" y="50.5">D2</text>
<text x="168.9" y="53">Red</text>
<text x="185.1" y="51.8" transform="rotate(-90 185.1 51.8)">+</text>
<text x="185.1" y="51.6" transform="rotate(-90 185.1 51.6)">-</text>
<text x="186.7" y="53">Yellow</text>
<text x="186.7" y="50.5">D21</text>
<text x="202.9" y="51.6" transform="rotate(-90 202.9 51.6)">K</text>
<text x="202.9" y="51.3" transform="rotate(-90 202.9 51.3)">A</text>
<text x="204.5" y="50.5">D1</text>
<text x="204.5" y="53">White</text>
<text x="220.7" y="51.6" transform="rotate(-90 220.7 51.6)">K</text>
<text x="220.7" y="51.3" transform="rotate(-90 220.7 51.3)">A</text>
<text x="222.3" y="50.5">D4</text>
<text x="222.3" y="53">Blue</text>
<text x="238.5" y="51.6" transform="rotate(-90 238.5 51.6)">K</text>
<text x="238.5" y="51.3" transform="rotate(-90 238.5 51.3)">A</text>
<text x="240" y="50.5">D3</text>
<text x="240" y="53">Green</text>
<text x="27.8" y="68.3">+3V3</text>
<text x="99" y="68.3">+3V3</text>
<text x="114.3" y="67">PY32F002AF15P6TU</text>
<text x="114.3" y="69.6">U1</text>
<text x="134.5" y="69.6">+3V3</text>
<text x="43.2" y="75.9">J1</text>
<text x="102.6" y="78" transform="rotate(-90 102.6 78)">VCC</text>
<text x="139.7" y="75.9">C1</text>
<text x="167.3" y="74.7" transform="rotate(-90 167.3 74.7)">+</text>
<text x="167.3" y="74.4" transform="rotate(-90 167.3 74.4)">-</text>
<text x="168.9" y="73.4">D6</text>
<text x="168.9" y="75.9">Red</text>
<text x="185.1" y="74.7" transform="rotate(-90 185.1 74.7)">+</text>
<text x="185.1" y="74.4" transform="rotate(-90 185.1 74.4)">-</text>
<text x="186.7" y="75.9">Yellow</text>
<text x="186.7" y="73.4">D22</text>
<text x="202.9" y="74.4" transform="rotate(-90 202.9 74.4)">K</text>
<text x="202.9" y="74.2" transform="rotate(-90 202.9 74.2)">A</text>
<text x="204.5" y="73.4">D5</text>
<text x="204.5" y="75.9">White</text>
<text x="220.7" y="74.4" transform="rotate(-90 220.7 74.4)">K</text>
<text x="220.7" y="74.2" transform="rotate(-90 220.7 74.2)">A</text>
<text x="222.3" y="73.4">D8</text>
<text x="222.3" y="75.9">Blue</text>
<text x="238.5" y="74.4" transform="rotate(-90 238.5 74.4)">K</text>
<text x="238.5" y="74.2" transform="rotate(-90 238.5 74.2)">A</text>
<text x="240" y="73.4">D7</text>
<text x="240" y="75.9">Green</text>
<text x="43.2" y="78.4">UART</text>
<text x="49" y="78.4">prog</text>
<text x="54.4" y="78.4">pads</text>
<text x="94.5" y="79.7">PA13</text>
<text x="94.5" y="82.3">PA14</text>
<text x="104.8" y="82.3">PB2</text>
<text x="104.8" y="79.7">PB1</text>
<text x="139.7" y="78.4">100nF</text>
<text x="28.4" y="86.1">GND</text>
<text x="94.5" y="84.8">PB3</text>
<text x="94.5" y="87.3">BOOT0</text>
<text x="94.5" y="89.9">PA6</text>
<text x="104.8" y="84.8">PB0</text>
<text x="104.9" y="89.9">PA4</text>
<text x="104.9" y="87.3">PA7</text>
<text x="135.1" y="84.8">GND</text>
<text x="39.6" y="92.4">PWR_FLAG</text>
<text x="94.5" y="92.4">PA5</text>
<text x="94.5" y="95">PF0</text>
<text x="104.9" y="95">PA2</text>
<text x="104.9" y="92.4">PA3</text>
<text x="29.2" y="100">BT1</text>
<text x="37.8" y="101.1" transform="rotate(-90 37.8 101.1)">2</text>
<text x="37.8" y="101" transform="rotate(-90 37.8 101)">1</text>
<text x="94.5" y="97.5">PF1</text>
<text x="94.5" y="100">PF2/NRST PA0</text>
<text x="104.9" y="97.5">PA1</text>
<text x="167.3" y="97.5" transform="rotate(-90 167.3 97.5)">+</text>
<text x="167.3" y="97.3" transform="rotate(-90 167.3 97.3)">-</text>
<text x="168.9" y="96.2">D10</text>
<text x="168.9" y="98.8">Red</text>
<text x="185.1" y="97.5" transform="rotate(-90 185.1 97.5)">+</text>
<text x="185.1" y="97.3" transform="rotate(-90 185.1 97.3)">-</text>
<text x="186.7" y="98.8">Yellow</text>
<text x="186.7" y="96.2">D23</text>
<text x="202.9" y="97.3" transform="rotate(-90 202.9 97.3)">K</text>
<text x="202.9" y="97" transform="rotate(-90 202.9 97)">A</text>
<text x="204.5" y="96.2">D9</text>
<text x="204.5" y="98.8">White</text>
<text x="220.7" y="97.3" transform="rotate(-90 220.7 97.3)">K</text>
<text x="220.7" y="97" transform="rotate(-90 220.7 97)">A</text>
<text x="222.3" y="96.2">D12</text>
<text x="222.3" y="98.8">Blue</text>
<text x="238.5" y="97.3" transform="rotate(-90 238.5 97.3)">K</text>
<text x="238.5" y="97" transform="rotate(-90 238.5 97)">A</text>
<text x="240" y="96.2">D11</text>
<text x="240" y="98.8">Green</text>
<text x="25.2" y="102.3">CR2032</text>
<text x="39.6" y="102.6">PWR_FLAG</text>
<text x="102.6" y="103.6" transform="rotate(-90 102.6 103.6)">VSS</text>
<text x="34.8" y="110.2">GND</text>
<text x="99.6" y="111.5">GND</text>
<text x="168.9" y="119.1">D14</text>
<text x="186.7" y="119.1">D24</text>
<text x="202.9" y="119.9" transform="rotate(-90 202.9 119.9)">A</text>
<text x="204.5" y="119.1">D13</text>
<text x="220.7" y="119.9" transform="rotate(-90 220.7 119.9)">A</text>
<text x="222.3" y="119.1">D16</text>
<text x="238.5" y="119.9" transform="rotate(-90 238.5 119.9)">A</text>
<text x="240" y="119.1">D15</text>
<text x="132.7" y="123.5">100</text>
<text x="167.3" y="120.4" transform="rotate(-90 167.3 120.4)">+</text>
<text x="167.3" y="120.1" transform="rotate(-90 167.3 120.1)">-</text>
<text x="168.9" y="121.6">Red</text>
<text x="185.1" y="120.4" transform="rotate(-90 185.1 120.4)">+</text>
<text x="185.1" y="120.1" transform="rotate(-90 185.1 120.1)">-</text>
<text x="186.7" y="121.6">Yellow</text>
<text x="202.9" y="120.1" transform="rotate(-90 202.9 120.1)">K</text>
<text x="204.5" y="121.6">White</text>
<text x="220.7" y="120.1" transform="rotate(-90 220.7 120.1)">K</text>
<text x="222.3" y="121.6">Blue</text>
<text x="238.5" y="120.1" transform="rotate(-90 238.5 120.1)">K</text>
<text x="240" y="121.6">Green</text>
<text x="42" y="130.5">1k</text>
<text x="71.1" y="129.2">SW2</text>
<text x="88.8" y="128">+3V3</text>
<text x="133.8" y="126.1">R3</text>
<text x="41.8" y="133.1">R6</text>
<text x="133.3" y="136.9">22</text>
<text x="71.1" y="141.9">ON-OFF-CLOCK</text>
<text x="133.2" y="139.4">R4</text>
<text x="167.3" y="143.3" transform="rotate(-90 167.3 143.3)">+</text>
<text x="167.3" y="143" transform="rotate(-90 167.3 143)">-</text>
<text x="168.9" y="141.9">D18</text>
<text x="185.1" y="143.3" transform="rotate(-90 185.1 143.3)">+</text>
<text x="185.1" y="143" transform="rotate(-90 185.1 143)">-</text>
<text x="186.7" y="141.9">D25</text>
<text x="202.9" y="143" transform="rotate(-90 202.9 143)">K</text>
<text x="202.9" y="142.8" transform="rotate(-90 202.9 142.8)">A</text>
<text x="204.5" y="141.9">D17</text>
<text x="220.7" y="143" transform="rotate(-90 220.7 143)">K</text>
<text x="220.7" y="142.8" transform="rotate(-90 220.7 142.8)">A</text>
<text x="222.3" y="141.9">D20</text>
<text x="238.5" y="143" transform="rotate(-90 238.5 143)">K</text>
<text x="238.5" y="142.8" transform="rotate(-90 238.5 142.8)">A</text>
<text x="240" y="141.9">D19</text>
<text x="45.6" y="145.8">+3V3</text>
<text x="50.1" y="145.8">D26</text>
<text x="133.3" y="149.6">22</text>
<text x="168.9" y="144.5">Red</text>
<text x="186.7" y="144.5">Yellow</text>
<text x="204.5" y="144.5">White</text>
<text x="222.3" y="144.5">Blue</text>
<text x="240" y="144.5">Green</text>
<text x="48.2" y="153.4">B5819W</text>
<text x="133.2" y="152.1">R1</text>
<text x="132.7" y="161.6">330</text>
<text x="133.8" y="164.2">R5</text>
<text x="48.8" y="176.2">SW1</text>
<text x="132.7" y="174.3">330</text>
<text x="133.8" y="176.9">R2</text>
<text x="48.1" y="183.9">MODE GND</text>
</g>
</svg>
